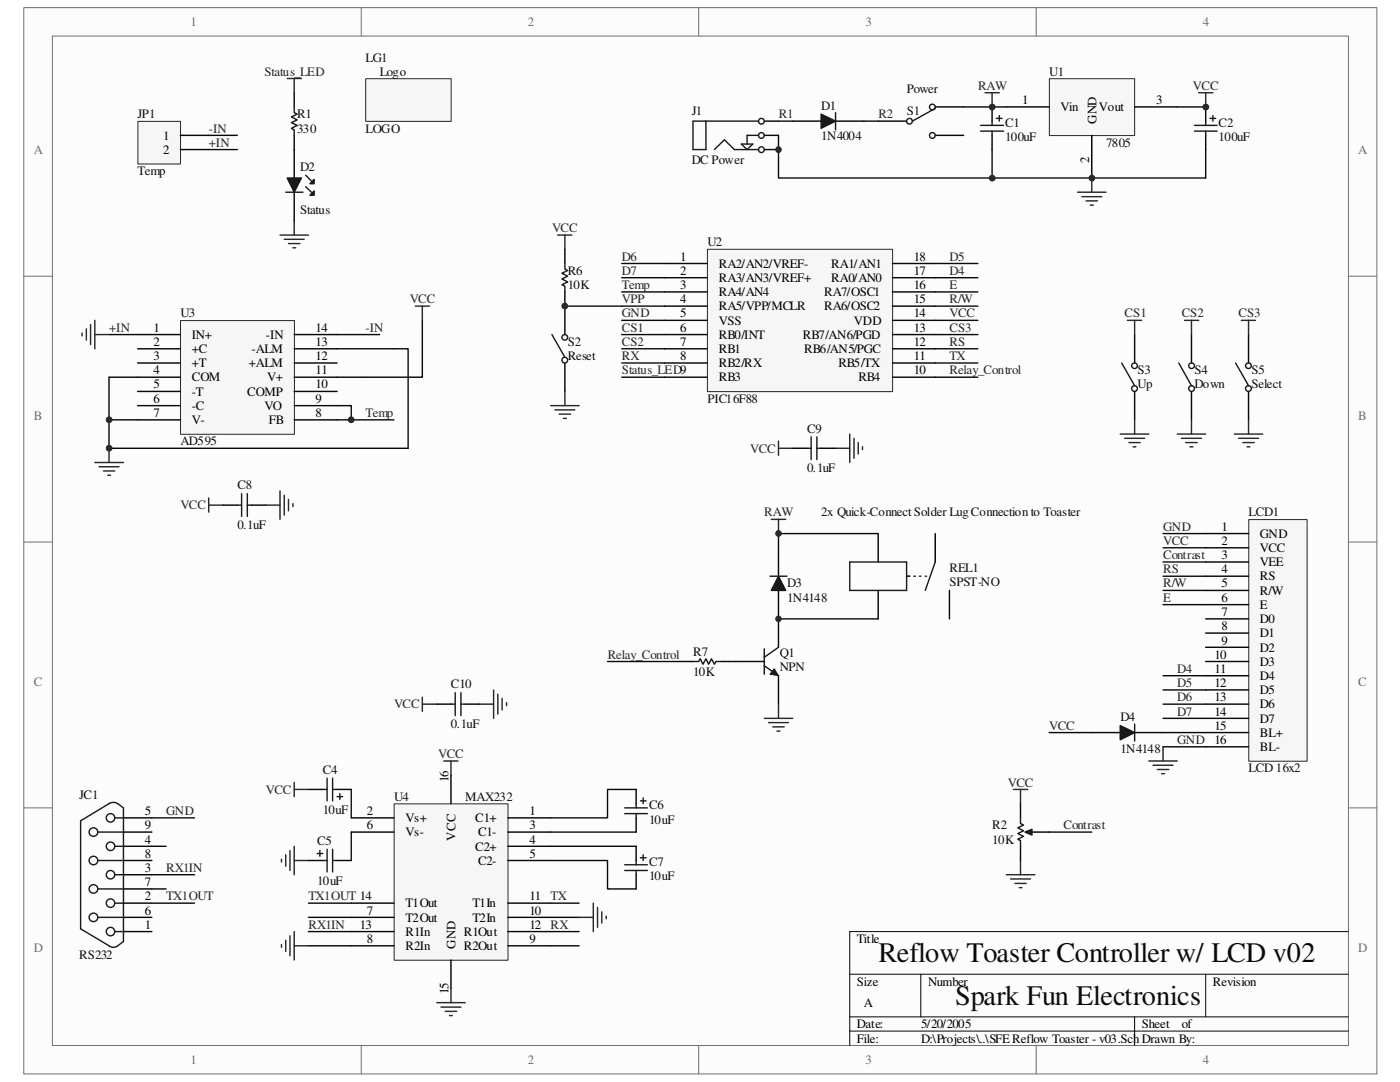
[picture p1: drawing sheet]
<svg xmlns="http://www.w3.org/2000/svg" width="279mm" height="216mm" viewBox="0 0 279 216" stroke-linecap="round" stroke-linejoin="round" font-family="sans-serif">
<path d="M4.8 1.6h270v212.7h-270z" fill="#fcfcfc"/>
<path d="M4.7 1.5h270.1v212.8h-270.1z" fill="none" stroke="#6e6e6e" stroke-width=".2"/>
<path d="M10.5 7.2h258.6v201.4h-258.6z" fill="#fcfcfc"/>
<g fill="none" stroke="#6e6e6e" stroke-width=".2">
<path d="M10.5 7.2h258.6v201.4h-258.6zM72.1 1.5v5.7M139.4 1.5v5.7M206.8 1.5v5.7M4.7 55.1h5.7M269.1 55.1h5.6M4.7 108.2h5.7M269.1 108.2h5.6M4.7 161.2h5.7M269.1 161.2h5.6M72.1 208.6v5.7M139.4 208.6v5.7"/>
<path d="M206.8 208.6v5.7"/>
</g>
<path d="M169.6 194.4h99.5M183.8 194.4v8.5M240.6 194.4v8.5M269.1 185.9h-99.5v22.7M169.6 202.9h99.5M169.6 205.7h99.5M226.4 202.9v5.7" fill="none" stroke="#000" stroke-width=".2"/>
<g fill="none" stroke="#0e0e0e" stroke-width=".28">
<path d="M124.1 52.6h8.5M124.1 55.4h8.5M124.1 58.3h8.5M186.6 52.6h8.6M186.6 55.4h8.6M186.6 58.3h8.6M112.7 61.1h19.9M124.1 63.9h8.5M124.1 66.8h8.5M124.1 69.6h8.5M124.1 72.4h8.5M124.1 75.3h8.5"/>
<path d="M186.6 63.9h8.6M186.6 61.1h8.6M186.6 66.8h8.6M186.6 69.6h8.6M186.6 72.4h8.6M186.6 75.3h8.6"/>
</g>
<path d="M58.7 18.5v2.8M58.7 27v2.8M175.3 24.2h5.6M186.6 21.3h5.7M186.6 27h5.7M198 21.3v2.9M198 27v2.8M112.7 49.7v2.9M112.7 58.3v8.5M112.7 72.4v5.7" fill="none" stroke="#000" stroke-width=".28"/>
<g fill="none" stroke="#1b1b1b" stroke-width=".28">
<path d="M58.7 21.3v1.2l.6 .3-1.1 .5 1.1 .6-1.1 .6 1.1 .5-1.1 .6 .5 .3v1.1M186.6 21.6l-4.5 2.6M195.7 25h4.6M195.7 26.2h4.6M198 24.2v.8M198 26.2v.8M198.8 23.6h1.2M199.4 23.1v1.1M112.7 52.6v1.1l.6 .3-1.2 .5 1.2 .6-1.2 .6 1.2 .6-1.2 .5 .6 .3v1.2M110.2 66.8l2.5 4.5"/>
<circle cx="181.5" cy="24.2" r=".57"/>
<circle cx="186.1" cy="21.4" r=".57"/>
<circle cx="186.1" cy="27" r=".57"/>
<circle cx="112.7" cy="71.9" r=".57"/>
<circle cx="112.7" cy="67.3" r=".56"/>
</g>
<g fill="none" stroke="#252525" stroke-width=".28">
<path d="M57.3 15.7h2.9M58.7 15.7v2.8M196.6 18.5h2.8M198 18.5v2.8M239.2 18.5h2.9M240.6 18.5v2.8M215.1 38.4h5.6M215.9 39.2h4M217.9 35.5v2.9M55.9 46.9h5.7M56.7 47.8h4M57.6 48.6h2.3"/>
<path d="M58.5 49.4h.5M58.7 44.1v2.8M111.3 46.9h2.8M112.7 46.9v2.8M216.7 40.1h2.3M217.6 40.9h.6M112.7 78.1v2.8M109.9 80.9h5.7M110.7 81.8h4M111.6 82.6h2.3M112.4 83.5h.6"/>
</g>
<path d="M73 15.7h17v8.5h-17z" fill="#f6f6f6"/>
<path d="M73 15.7h17v8.5h-17z" fill="none" stroke="#252525" stroke-width=".2"/>
<path d="M141.2 49.8h36.9v28.3h-36.9z" fill="#f6f6f6"/>
<path d="M141.2 49.7h36.9v28.4h-36.9z" fill="none" stroke="#252525" stroke-width=".2"/>
<g fill="none" stroke="#000" stroke-width=".28">
<path d="M152.5 29.8h2.9M152.5 27h2.9M152.5 24.2h2.9M132.6 52.6h8.5M132.6 55.4h8.5M132.6 58.3h8.5M178.1 52.6h8.5M178.1 55.4h8.5M178.1 58.3h8.5M132.6 61.1h8.5M132.6 63.9h8.5M132.6 66.8h8.5"/>
<path d="M132.6 69.6h8.5M132.6 72.4h8.5M132.6 75.3h8.5M178.1 61.1h8.5M178.1 63.9h8.5M178.1 66.8h8.5M178.1 69.6h8.5M178.1 72.4h8.5M178.1 75.3h8.5"/>
</g>
<g fill="none" stroke="#1b1b1b" stroke-width=".28">
<path d="M140.9 24.2v5.6h-2.6v-5.6h13.1M142.6 29.8l2-1.9 2 1.9h4.8M148 28.7h2.2l-1.1 1.1zM151.4 27h-2.3v1.7"/>
<circle cx="152" cy="29.9" r=".57"/>
<circle cx="152" cy="24.2" r=".57"/>
<circle cx="152" cy="27" r=".57"/>
</g>
<path d="M209.5 15.7h16.9v11.4h-16.9z" fill="#f6f6f6"/>
<path d="M209.4 15.7h17v11.4h-17z" fill="none" stroke="#252525" stroke-width=".2"/>
<path d="M200.8 21.3h8.6M217.9 27v8.5M226.4 21.3h8.5M240.6 21.3v2.9M240.6 27v2.8" fill="none" stroke="#000" stroke-width=".28"/>
<path d="M192.3 21.3h8.5M198 29.8v5.7M240.6 29.8v5.7" fill="none" stroke="#0e0e0e" stroke-width=".28"/>
<path d="M238.4 25h4.5M238.4 26.2h4.5M240.6 24.2v.8M240.6 26.2v.8M241.5 23.6h1.1M242.1 23.1v1.1" fill="none" stroke="#1b1b1b" stroke-width=".28"/>
<circle cx="198" cy="21.4" r=".57" fill="#252525"/>
<circle cx="198" cy="21.4" r=".57" fill="none" stroke="#252525" stroke-width=".2"/>
<path d="M36.1 64h22.7v22.7h-22.7z" fill="#f6f6f6"/>
<path d="M36 64h22.8v22.7h-22.8z" fill="none" stroke="#252525" stroke-width=".2"/>
<g fill="none" stroke="#000" stroke-width=".28">
<path d="M27.5 66.8h8.5M27.5 69.6h8.5M27.5 75.3h8.5M27.5 78.1h8.5M27.5 72.4h8.5M58.7 66.8h8.6M58.7 69.6h8.6M58.7 75.3h8.6M58.7 78.1h8.6M58.7 72.4h8.6M27.5 83.8h8.5M27.5 80.9h8.5"/>
<path d="M58.7 83.8h8.6M58.7 80.9h8.6"/>
</g>
<path d="M21.8 66.8h5.7M67.3 69.6h14.1v19.9h-59.6v-14.2h5.7M67.3 66.8h8.5M84.3 63.9v11.4h-17M21.8 83.8h5.7" fill="none" stroke="#0e0e0e" stroke-width=".28"/>
<path d="M82.9 61.1h2.8M84.3 61.1v2.8M18.9 92.3h5.7M19.8 93.1h3.9M20.7 94h2.2M21.5 94.8h.6M21.8 89.5v2.8" fill="none" stroke="#252525" stroke-width=".28"/>
<path d="M27.6 24.3h8.4v8.4h-8.4z" fill="#f6f6f6"/>
<path d="M27.5 24.2h8.5v8.5h-8.5z" fill="none" stroke="#252525" stroke-width=".2"/>
<path d="M36 27h5.7M36 29.8h5.7" fill="none" stroke="#000" stroke-width=".28"/>
<path d="M41.7 29.8h5.7M41.7 27h5.7M67.3 80.9h2.8v2.9M67.3 83.8h11.3" fill="none" stroke="#0e0e0e" stroke-width=".28"/>
<path d="M88.6 151.8h2.8M90 151.8v2.9M56.2 171.5v.5M57 170.6v2.2M57.9 169.7v4M58.7 168.9v5.6M58.7 171.7h2.9M90 197.2v2.9M87.2 200.1h5.6M88 201h4M88.9 201.8h2.2M89.7 202.6h.6" fill="none" stroke="#252525" stroke-width=".28"/>
<path d="M78.7 160.4h22.7v31.2h-22.7z" fill="#f6f6f6"/>
<path d="M78.7 160.4h22.7v31.2h-22.7z" fill="none" stroke="#252525" stroke-width=".2"/>
<g fill="none" stroke="#000" stroke-width=".28">
<path d="M146.9 132h5.6M155.4 123.5v5.7M155.4 134.8v5.7M90 154.7v5.7M24.6 163.2h5.7M24.6 166h5.7M24.6 168.9h5.7M24.6 171.7h5.7M24.6 177.4h5.7M24.6 174.5h5.7M70.1 163.2h8.5M70.1 166h8.5"/>
<path d="M101.3 163.2h8.6M101.3 166h8.6M101.3 168.9h8.6M101.3 171.7h8.6M24.6 183h5.7M24.6 180.2h5.7M24.6 185.9h5.7M70.1 183h8.5M70.1 188.7h8.5M70.1 180.2h8.5M70.1 185.9h8.5M90 191.6v5.6"/>
<path d="M101.3 183h8.6M101.3 188.7h8.6M101.3 180.2h8.6M101.3 185.9h8.6"/>
</g>
<g fill="none" stroke="#0e0e0e" stroke-width=".28">
<path d="M127 157.5h-5.8v5.7h-11.3M30.3 168.9h2.8M30.3 177.4h2.8M30.3 163.2h8.5M30.3 174.5h8.5M109.9 171.7h11.3v5.7h5.8M109.9 166h17.1M109.9 168.9h17.1M30.3 180.2h8.5M61.6 180.2h8.5M61.6 183h8.5M61.6 185.9h8.5"/>
<path d="M61.6 188.7h8.5M109.9 180.2h5.7M109.9 183h5.7M109.9 185.9h5.7M109.9 188.7h5.7"/>
</g>
<g fill="none" stroke="#1b1b1b" stroke-width=".28">
<path d="M152.5 132.8l2.9 2M152.5 129.5v5M155.4 129.2l-2.9 1.9M16.1 163.8l5.7-3.4 .8-.3a2.79 2.79 0 0 1 2 1.1v26.7a2.86 2.86 0 0 1-2 1.1l-.6-.1-5.9-3.6zM19.5 166h5.1M19.5 171.7h5.1M19.5 177.4h5.1M22.9 163.2h1.7M22.9 168.9h1.7M22.9 174.5h1.7M19.5 183h5.1M22.9 180.2h1.7"/>
<path d="M22.9 185.9h1.7"/>
<circle cx="18.7" cy="166" r=".86"/>
<circle cx="18.7" cy="177.4" r=".86"/>
<circle cx="18.7" cy="171.7" r=".86"/>
<circle cx="22.1" cy="174.5" r=".85"/>
<circle cx="22.1" cy="163.2" r=".85"/>
<circle cx="22.1" cy="168.9" r=".85"/>
<circle cx="18.7" cy="183.1" r=".86"/>
<circle cx="22.1" cy="185.9" r=".85"/>
<circle cx="22.1" cy="180.2" r=".85"/>
</g>
<path d="M153.9 103.6h2.9M155.4 103.6v2.9M56.2 188.5v.5M57 187.6v2.3M57.9 186.7v4M58.7 185.9v5.7M58.7 188.7h2.9M115.6 183h2.8M118.4 180.2v5.7M119.3 181.1v3.9M120.1 181.9v2.3M121 182.8v.5" fill="none" stroke="#252525" stroke-width=".28"/>
<path d="M154.5 133.4l.9 1.4-1.7-.3z" fill="#1b1b1b"/>
<path d="M154.5 133.4l.9 1.4-1.7-.3z" fill="none" stroke="#1b1b1b" stroke-width=".2"/>
<path d="M152.5 143.3h5.7M153.4 144.2h4M154.2 145h2.3M155.1 145.9h.6M155.4 140.5v2.8" fill="none" stroke="#252525" stroke-width=".28"/>
<path d="M155.4 109.3v5.7M155.4 117.8v5.7" fill="none" stroke="#000" stroke-width=".28"/>
<path d="M155.4 115l1.4 2.8h-2.9z" fill="#1b1b1b"/>
<g fill="none" stroke="#1b1b1b" stroke-width=".28">
<path d="M153.7 115h3.4M155.4 115l1.4 2.8h-2.9zM64.4 157.5h.9M65.3 155.3v4.5M66.4 155.3v4.5M66.4 157.5h.9M67.3 159h1.1M67.8 158.4v1.1M127.8 159.8h1.1M128.4 159.2v1.2M63.3 170.3h1.1M63.8 169.7v1.2"/>
<path d="M64.4 171.7h.9M65.3 169.5v4.5M66.4 171.7h.9M66.4 169.5v4.5M124.7 161.2h4.5M124.7 162.3h4.5M124.7 172.6h4.5M124.7 173.7h4.5M127 160.4v.8M127 162.3v.9M127 171.7v.9M127 173.7v.8"/>
<path d="M127.8 171.2h1.1M128.4 170.6v1.1"/>
</g>
<path d="M234.9 21.3h5.7M155.4 123.5h19.9M70.1 157.5v5.7M70.1 166v5.7" fill="none" stroke="#0e0e0e" stroke-width=".28"/>
<g fill="none" stroke="#252525" stroke-width=".28">
<path d="M41.7 99.4v2.8M55.9 98v5.6M56.7 98.8v4M57.6 99.7v2.2M155.4 88v2.8M155.4 89.5h2.8M166.8 89.5h2.8M169.6 86.6v5.7M170.4 87.5v3.9M171.3 88.3v2.3M172.1 89.2v.5M41.7 100.8h2.8"/>
<path d="M53 100.8h2.9M58.5 100.5v.6M58.7 156.1v2.9M58.7 157.5h2.9"/>
</g>
<path d="M61.6 157.5h2.8M67.3 157.5h2.8M127 157.5v2.9M61.6 171.7h2.8M67.3 171.7h2.8M127 163.2v2.8M127 168.9v2.8M127 174.5v2.9" fill="none" stroke="#000" stroke-width=".28"/>
<circle cx="240.6" cy="21.4" r=".57" fill="#252525"/>
<circle cx="240.6" cy="21.4" r=".57" fill="none" stroke="#252525" stroke-width=".2"/>
<path d="M158.2 24.2h5.7M166.8 24.2h5.6" fill="none" stroke="#000" stroke-width=".28"/>
<path d="M163.9 22.8l2.9 1.4-2.9 1.4z" fill="#1b1b1b"/>
<path d="M163.9 22.8l2.9 1.4-2.9 1.4zM166.8 22.5v3.4" fill="none" stroke="#1b1b1b" stroke-width=".28"/>
<path d="M155.4 27v8.5h85.2" fill="none" stroke="#0e0e0e" stroke-width=".28"/>
<circle cx="217.9" cy="35.5" r=".57" fill="#252525"/>
<circle cx="217.9" cy="35.5" r=".57" fill="none" stroke="#252525" stroke-width=".2"/>
<circle cx="198" cy="35.5" r=".57" fill="#252525"/>
<circle cx="198" cy="35.5" r=".57" fill="none" stroke="#252525" stroke-width=".2"/>
<circle cx="155.4" cy="29.9" r=".56" fill="#252525"/>
<circle cx="155.4" cy="29.9" r=".56" fill="none" stroke="#252525" stroke-width=".2"/>
<path d="M155.4 24.2h2.8M172.4 24.2h2.9M121.2 132h14.3" fill="none" stroke="#0e0e0e" stroke-width=".28"/>
<path d="M135.5 132h2.8M144 132h2.9" fill="none" stroke="#000" stroke-width=".28"/>
<path d="M61 37.3l1.1 1.1M61 35l1.1 1.1M138.3 132h1.1l.3-.6 .6 1.1 .6-1.1 .5 1.1 .6-1.1 .6 1.1 .3-.5h1.1" fill="none" stroke="#1b1b1b" stroke-width=".28"/>
<path d="M62.7 38.1v.8h-.9z" fill="#1b1b1b"/>
<path d="M61.8 38.9l.9-.8v.8z" fill="none" stroke="#1b1b1b" stroke-width=".28"/>
<path d="M62.7 35.8v.9h-.9z" fill="#1b1b1b"/>
<path d="M61.8 36.7l.9-.9v.9z" fill="none" stroke="#1b1b1b" stroke-width=".28"/>
<path d="M58.7 29.8v5.7M58.7 38.4v5.7" fill="none" stroke="#000" stroke-width=".28"/>
<path d="M57.3 35.5h2.9l-1.5 2.9z" fill="#1b1b1b"/>
<g fill="none" stroke="#1b1b1b" stroke-width=".28">
<path d="M57 38.4h3.5M57.3 35.5h2.9l-1.5 2.9zM48.2 98.5v4.5M49.4 98.5v4.5M161 89.5h.9M161.9 87.2v4.5M163 87.2v4.5M163 89.5h.9M47.4 100.8h.8M49.4 100.8h.8M169.6 112.1h11.3v5.7h-11.3zM180.9 115h.6"/>
<path d="M182.4 115h.3M183.5 115h.3M184.7 115h.2M186.6 112.1l-1.9 5.7M90.8 138.2v4.6M92 138.2v4.6M90 140.5h.8M92 140.5h.8"/>
</g>
<path d="M158.2 89.5h2.8M163.9 89.5h2.9M44.5 100.8h2.9M50.2 100.8h2.8M175.3 106.5v5.6M175.3 117.8v5.7M186.6 106.5v5.6M189.5 117.8v5.7M87.2 140.5h2.8M92.8 140.5h2.9" fill="none" stroke="#000" stroke-width=".28"/>
<path d="M175.3 106.5h-19.9v2.8" fill="none" stroke="#0e0e0e" stroke-width=".28"/>
<path d="M84.3 139.1v2.8M98.5 137.7v5.6M99.4 138.5v4M100.2 139.4v2.2M84.3 140.5h2.9M95.7 140.5h2.8M101.1 140.2v.6" fill="none" stroke="#252525" stroke-width=".28"/>
<circle cx="21.8" cy="89.4" r=".57" fill="#252525"/>
<circle cx="21.8" cy="89.4" r=".57" fill="none" stroke="#252525" stroke-width=".2"/>
<circle cx="21.8" cy="83.8" r=".57" fill="#252525"/>
<circle cx="21.8" cy="83.8" r=".57" fill="none" stroke="#252525" stroke-width=".2"/>
<circle cx="70.1" cy="83.8" r=".57" fill="#252525"/>
<circle cx="70.1" cy="83.8" r=".57" fill="none" stroke="#252525" stroke-width=".2"/>
<circle cx="112.7" cy="61.1" r=".57" fill="#252525"/>
<circle cx="112.7" cy="61.1" r=".57" fill="none" stroke="#252525" stroke-width=".2"/>
<circle cx="155.4" cy="106.4" r=".56" fill="#252525"/>
<circle cx="155.4" cy="106.4" r=".56" fill="none" stroke="#252525" stroke-width=".2"/>
<circle cx="155.4" cy="123.5" r=".55" fill="#252525"/>
<circle cx="155.4" cy="123.5" r=".55" fill="none" stroke="#252525" stroke-width=".2"/>
<path d="M202.3 157.5h2.8M203.7 157.5v2.9M200.8 174.5h5.7M201.7 175.4h4M202.6 176.3h2.2M203.4 177.1h.6M203.7 171.7v2.8" fill="none" stroke="#252525" stroke-width=".28"/>
<path d="M209.4 166h8.5" fill="none" stroke="#0e0e0e" stroke-width=".28"/>
<path d="M203.7 160.4v2.8M203.7 168.9v2.8" fill="none" stroke="#000" stroke-width=".28"/>
<path d="M205.1 166h1.4" fill="none" stroke="#1b1b1b" stroke-width=".28"/>
<path d="M204.6 166l1.4-.5v1.1z" fill="#1b1b1b"/>
<g fill="none" stroke="#1b1b1b" stroke-width=".28">
<path d="M223.9 72.4l2.5 4.6M235.2 72.4l2.6 4.6M246.6 72.4l2.6 4.6M203.7 163.2v1.1l.6 .3-1.2 .6 1.2 .6-1.2 .5 1.2 .6-1.2 .6 .6 .2v1.2M204.6 166l1.4-.5v1.1z"/>
<circle cx="226.4" cy="77.5" r=".57"/>
<circle cx="226.4" cy="73" r=".56"/>
<circle cx="237.8" cy="77.5" r=".57"/>
<circle cx="237.8" cy="73" r=".56"/>
<circle cx="249.2" cy="77.5" r=".57"/>
<circle cx="249.2" cy="73" r=".56"/>
</g>
<path d="M226.4 66.8v5.6M226.4 78.1v5.7M237.8 66.8v5.6M237.8 78.1v5.7M249.2 66.8v5.6M249.2 78.1v5.7M206.5 166h2.9" fill="none" stroke="#000" stroke-width=".28"/>
<path d="M232.1 106.5h8.5M232.1 109.3h8.5M232.1 112.1h8.5M232.1 115h8.5M232.1 117.8h8.5M232.1 120.6h8.5M232.1 134.8h8.5M232.1 137.7h8.5M232.1 140.5h8.5M232.1 143.3h8.5M232.1 146.2h8.5M232.1 149h8.5" fill="none" stroke="#0e0e0e" stroke-width=".28"/>
<g fill="none" stroke="#252525" stroke-width=".28">
<path d="M225 63.9h2.8M226.4 63.9v2.9M236.4 63.9h2.8M237.8 63.9v2.9M247.7 63.9h2.9M249.2 63.9v2.9M223.6 86.6h5.7M224.5 87.5h3.9M225.3 88.3h2.2M226.1 89.2h.6M226.4 83.8v2.8M234.9 86.6h5.7"/>
<path d="M235.8 87.5h4M236.6 88.3h2.3M237.5 89.2h.6M237.8 83.8v2.8M246.3 86.6h5.7M247.2 87.5h4M248 88.3h2.3M248.9 89.2h.5M249.2 83.8v2.8M229.3 151.8h5.6M230.1 152.7h4M231 153.5h2.3"/>
<path d="M231.8 154.4h.6M232.1 149v2.8"/>
</g>
<path d="M249.3 103.7h11.6v48.2h-11.6z" fill="#f6f6f6"/>
<path d="M249.2 103.7h11.7v48.2h-11.7z" fill="none" stroke="#252525" stroke-width=".2"/>
<g fill="none" stroke="#000" stroke-width=".28">
<path d="M240.6 109.3h8.6M240.6 106.5h8.6M240.6 112.1h8.6M240.6 115h8.6M240.6 117.8h8.6M240.6 120.6h8.6M240.6 123.5h8.6M240.6 126.3h8.6M240.6 129.2h8.6M240.6 132h8.6M240.6 134.8h8.6M240.6 137.7h8.6"/>
<path d="M217.9 146.2h5.7M226.4 146.2h5.7M240.6 140.5h8.6M240.6 143.3h8.6M240.6 146.2h8.6M240.6 149h8.6"/>
</g>
<path d="M223.6 144.8l2.8 1.4-2.8 1.4z" fill="#1b1b1b"/>
<path d="M223.6 144.8l2.8 1.4-2.8 1.4zM226.4 144.5v3.4" fill="none" stroke="#1b1b1b" stroke-width=".28"/>
<path d="M209.4 146.2h8.5" fill="none" stroke="#0e0e0e" stroke-width=".28"/>
<path d="M16.4 66.5v.5M17.2 65.6v2.3M18.1 64.8v3.9M18.9 63.9v5.7M18.9 66.8h2.9" fill="none" stroke="#252525" stroke-width=".28"/>
<g font-size="5.6" fill="#0e0e0e">
<text x="175.3" y="192">Reflow Toaster Controller w/ LCD v02</text>
<text x="190.6" y="200.5">Spark Fun Electronics</text>
</g>
<g font-size="2.6" fill="#706f64">
<text x="38" y="5.2">1</text>
<text x="105.4" y="5.2">2</text>
<text x="172.7" y="5.2">3</text>
<text x="240.1" y="5.2">4</text>
<text x="6.7" y="30.7">A</text>
<text x="271.1" y="30.7">A</text>
<text x="6.7" y="83.8">B</text>
<text x="271.1" y="83.8">B</text>
<text x="6.7" y="136.8">C</text>
<text x="271.1" y="136.8">C</text>
<text x="6.7" y="189.9">D</text>
<text x="271.1" y="189.9">D</text>
<text x="38" y="212.3">1</text>
<text x="105.4" y="212.3">2</text>
<text x="172.7" y="212.3">3</text>
<text x="240.1" y="212.3">4</text>
</g>
<g font-size="2.6" fill="#252525">
<text x="52.8" y="15.1">Status_LED</text>
<text x="195.2" y="17.9">RAW</text>
<text x="238.1" y="17.9">VCC</text>
<text x="155.4" y="23.6">R1</text>
<text x="175.3" y="23.6">R2</text>
<text x="41.7" y="29.3">+IN</text>
<text x="41.7" y="26.5">-IN</text>
<text x="110.2" y="46.3">VCC</text>
<text x="124.1" y="52">D6</text>
<text x="189.5" y="52">D5</text>
<text x="124.1" y="57.7">Temp</text>
<text x="124.1" y="54.8">D7</text>
<text x="189.5" y="57.7">E</text>
<text x="189.5" y="54.8">D4</text>
<text x="81.8" y="60.5">VCC</text>
<text x="124.1" y="63.3">GND</text>
<text x="124.1" y="60.5">VPP</text>
<text x="189.5" y="63.3">VCC</text>
<text x="189.5" y="60.5">R/W</text>
<text x="224.5" y="63.3">CS1</text>
<text x="235.8" y="63.3">CS2</text>
<text x="247.2" y="63.3">CS3</text>
<text x="21.8" y="66.2">+IN</text>
<text x="72.9" y="66.2">-IN</text>
<text x="124.1" y="66.2">CS1</text>
<text x="124.1" y="71.8">RX</text>
<text x="124.1" y="69">CS2</text>
<text x="189.5" y="71.8">TX</text>
<text x="189.5" y="66.2">CS3</text>
<text x="189.5" y="69">RS</text>
<text x="124.1" y="74.7">Status_LED9</text>
<text x="189.5" y="74.7">Relay_Control</text>
<text x="72.9" y="83.2">Temp</text>
<text x="149.7" y="90.3">VCC</text>
<text x="36" y="101.6">VCC</text>
<text x="152.5" y="103">RAW</text>
<text x="232.1" y="105.9">GND</text>
<text x="232.1" y="111.5">Contrast</text>
<text x="232.1" y="108.7">VCC</text>
<text x="232.1" y="117.2">R/W</text>
<text x="232.1" y="114.4">RS</text>
<text x="232.1" y="120.1">E</text>
<text x="121.3" y="131.4">Relay_Control</text>
<text x="234.9" y="134.3">D4</text>
<text x="234.9" y="137.1">D5</text>
<text x="78.7" y="141.4">VCC</text>
<text x="234.9" y="140">D6</text>
<text x="234.9" y="142.8">D7</text>
<text x="209.4" y="145.6">VCC</text>
<text x="234.9" y="148.5">GND</text>
<text x="87.5" y="151.3">VCC</text>
<text x="53" y="158.4">VCC</text>
<text x="201.2" y="157">VCC</text>
<text x="33.1" y="162.6">GND</text>
<text x="212.2" y="165.5">Contrast</text>
<text x="33.1" y="174">RX1IN</text>
<text x="33.1" y="179.7">TX1OUT</text>
<text x="61.6" y="179.7">TX1OUT 14</text>
<text x="109.9" y="179.7">TX</text>
<text x="61.6" y="185.3">RX1IN</text>
<text x="109.9" y="185.3">RX</text>
</g>
<g font-size="2.6" fill="#0e0e0e">
<text x="72.9" y="12.3">LG1</text>
<text x="75.8" y="15.1">Logo</text>
<text x="209.4" y="15.1">U1</text>
<text x="27.5" y="23.6">JP1</text>
<text x="59.3" y="23.6">R1</text>
<text x="138" y="23">J1</text>
<text x="163.9" y="21.9">D1</text>
<text x="181" y="18.5">Power</text>
<text x="181" y="23">S1</text>
<text x="59.3" y="26.5">330</text>
<text x="72.9" y="26.5">LOGO</text>
<text x="163.9" y="27.9">1N4004</text>
<text x="200.6" y="28.2">100uF</text>
<text x="200.6" y="25.3">C1</text>
<text x="220.8" y="29.3">7805</text>
<text x="243.2" y="28.2">100uF</text>
<text x="243.2" y="25.3">C2</text>
<text x="27.5" y="35">Temp</text>
<text x="59.9" y="34.1">D2</text>
<text x="138" y="32.7">DC Power</text>
<text x="59.9" y="42.6">Status</text>
<text x="141.2" y="49.1">U2</text>
<text x="113.3" y="57.7">10K</text>
<text x="113.3" y="54.8">R6</text>
<text x="36" y="63.3">U3</text>
<text x="113.3" y="69">S2</text>
<text x="113.3" y="71.8">Reset</text>
<text x="227" y="77.5">Up</text>
<text x="227" y="74.7">S3</text>
<text x="238.4" y="77.5">Down</text>
<text x="238.4" y="74.7">S4</text>
<text x="249.8" y="77.5">Select</text>
<text x="249.8" y="74.7">S5</text>
<text x="141.2" y="80.3">PIC16F88</text>
<text x="36" y="88.9">AD595</text>
<text x="161.1" y="86.3">C9</text>
<text x="161.1" y="94.3">0.1uF</text>
<text x="47.4" y="97.7">C8</text>
<text x="47.4" y="105.6">0.1uF</text>
<text x="163.9" y="103">2x Quick-ConnectSolder LugConnectionto Toaster</text>
<text x="249.2" y="103">LCD1</text>
<text x="157.1" y="117.2">D3</text>
<text x="189.5" y="117">SPST-NO</text>
<text x="189.5" y="114.1">REL1</text>
<text x="157.1" y="120.1">1N4148</text>
<text x="138.3" y="130.9">R7</text>
<text x="155.7" y="131.1">Q1</text>
<text x="90" y="137.4">C10</text>
<text x="138.3" y="134.8">10K</text>
<text x="155.7" y="134">NPN</text>
<text x="223.6" y="143.9">D4</text>
<text x="90" y="145.3">0.1uF</text>
<text x="64.4" y="154.4">C4</text>
<text x="223.6" y="150.2">1N4148</text>
<text x="249.2" y="154.1">LCD16x2</text>
<text x="15.8" y="159.5">JC1</text>
<text x="78.7" y="159.8">U4</text>
<text x="92.8" y="159.8">MAX232</text>
<text x="129.5" y="161.5">C6</text>
<text x="64.4" y="162.3">10uF</text>
<text x="129.5" y="164.3">10uF</text>
<text x="198" y="165.5">R2</text>
<text x="63.3" y="168.6">C5</text>
<text x="129.5" y="172.8">C7</text>
<text x="198" y="168.3">10K</text>
<text x="63.3" y="176.5">10uF</text>
<text x="129.5" y="175.7">10uF</text>
<text x="15.8" y="191.3">RS232</text>
</g>
<g font-size="2.6">
<text x="204" y="20.8">1</text>
<text x="211.7" y="22.2">Vin</text>
<text x="219.3" y="22.2">Vout</text>
<text x="230.7" y="20.8">3</text>
<text x="32.6" y="27.9">1</text>
<text x="218.8" y="24.8" transform="rotate(-90 218.8 24.8)">GND</text>
<text x="32.6" y="30.7">2</text>
<text x="217.4" y="32.4" transform="rotate(-90 217.4 32.4)">2</text>
<text x="135.8" y="52">1</text>
<text x="143.5" y="53.4">RA2/AN2/VREF-</text>
<text x="165.9" y="53.4">RA1/AN1</text>
<text x="182.4" y="52">18</text>
<text x="135.8" y="54.8">2</text>
<text x="135.8" y="57.7">3</text>
<text x="143.5" y="56.3">RA3/AN3/VREF+</text>
<text x="143.5" y="59.1">RA4/AN4</text>
<text x="164.5" y="59.1">RA7/OSC1</text>
<text x="165.9" y="56.3">RA0/AN0</text>
<text x="182.4" y="54.8">17</text>
<text x="182.4" y="57.7">16</text>
<text x="135.8" y="63.3">5</text>
<text x="135.8" y="60.5">4</text>
<text x="143.5" y="61.9">RA5/VPP/MCLR</text>
<text x="143.5" y="64.8">VSS</text>
<text x="164.5" y="61.9">RA6/OSC2</text>
<text x="170.4" y="64.8">VDD</text>
<text x="182.4" y="63.3">14</text>
<text x="182.4" y="60.5">15</text>
<text x="30.6" y="69">2</text>
<text x="30.6" y="71.8">3</text>
<text x="30.6" y="66.2">1</text>
<text x="38.3" y="67.6">IN+</text>
<text x="38.3" y="70.4">+C</text>
<text x="50.2" y="70.4">-ALM</text>
<text x="53" y="67.6">-IN</text>
<text x="63" y="71.8">12</text>
<text x="63" y="69">13</text>
<text x="63" y="66.2">14</text>
<text x="135.8" y="69">7</text>
<text x="135.8" y="71.8">8</text>
<text x="135.8" y="66.2">6</text>
<text x="143.5" y="67.6">RB0/INT</text>
<text x="143.5" y="70.4">RB1</text>
<text x="160.2" y="67.6">RB7/AN6/PGD</text>
<text x="160.5" y="70.4">RB6/AN5/PGC</text>
<text x="182.4" y="71.8">11</text>
<text x="182.4" y="69">12</text>
<text x="182.4" y="66.2">13</text>
<text x="30.6" y="77.5">5</text>
<text x="30.6" y="74.7">4</text>
<text x="38.3" y="76.1">COM</text>
<text x="38.3" y="73.3">+T</text>
<text x="49.7" y="73.3">+ALM</text>
<text x="53.3" y="76.1">V+</text>
<text x="63" y="74.7">11</text>
<text x="63" y="77.5">10</text>
<text x="143.5" y="73.3">RB2/RX</text>
<text x="143.5" y="76.1">RB3</text>
<text x="167.3" y="73.3">RB5/TX</text>
<text x="171.3" y="76.1">RB4</text>
<text x="182.4" y="74.7">10</text>
<text x="30.6" y="80.3">6</text>
<text x="30.6" y="83.2">7</text>
<text x="38.3" y="79">-T</text>
<text x="38.3" y="81.8">-C</text>
<text x="49.4" y="79">COMP</text>
<text x="52.8" y="81.8">VO</text>
<text x="63" y="83.2">8</text>
<text x="63" y="80.3">9</text>
<text x="38.3" y="84.6">V-</text>
<text x="53.6" y="84.6">FB</text>
<text x="243.8" y="105.9">1</text>
<text x="251.5" y="107.3">GND</text>
<text x="243.8" y="108.7">2</text>
<text x="243.8" y="111.5">3</text>
<text x="251.5" y="110.2">VCC</text>
<text x="251.5" y="113">VEE</text>
<text x="243.8" y="114.4">4</text>
<text x="243.8" y="117.2">5</text>
<text x="251.5" y="115.8">RS</text>
<text x="251.5" y="118.7">R/W</text>
<text x="243.8" y="120.1">6</text>
<text x="243.8" y="122.9">7</text>
<text x="243.8" y="125.7">8</text>
<text x="251.5" y="121.5">E</text>
<text x="251.5" y="124.3">D0</text>
<text x="242.4" y="131.4">10</text>
<text x="243.8" y="128.6">9</text>
<text x="251.5" y="127.2">D1</text>
<text x="251.5" y="130">D2</text>
<text x="242.4" y="134.3">11</text>
<text x="242.4" y="137.1">12</text>
<text x="251.5" y="132.8">D3</text>
<text x="251.5" y="135.7">D4</text>
<text x="242.4" y="140">13</text>
<text x="242.4" y="142.8">14</text>
<text x="251.5" y="138.5">D5</text>
<text x="251.5" y="141.4">D6</text>
<text x="242.4" y="145.6">15</text>
<text x="242.4" y="148.5">16</text>
<text x="251.5" y="144.2">D7</text>
<text x="251.5" y="147">BL+</text>
<text x="251.5" y="149.9">BL-</text>
<text x="89.5" y="156.1" transform="rotate(-90 89.5 156.1)">16</text>
<text x="28.9" y="165.5">9</text>
<text x="28.9" y="162.6">5</text>
<text x="73.2" y="162.6">2</text>
<text x="73.2" y="165.5">6</text>
<text x="80.9" y="164">Vs+</text>
<text x="80.9" y="166.9">Vs-</text>
<text x="90.9" y="167.8" transform="rotate(-90 90.9 167.8)">VCC</text>
<text x="94.8" y="164">C1+</text>
<text x="95.4" y="166.9">C1-</text>
<text x="105.7" y="162.6">1</text>
<text x="105.7" y="165.5">3</text>
<text x="28.9" y="174">3</text>
<text x="28.9" y="171.2">8</text>
<text x="28.9" y="168.3">4</text>
<text x="94.8" y="169.7">C2+</text>
<text x="95.4" y="172.6">C2-</text>
<text x="105.7" y="168.3">4</text>
<text x="105.7" y="171.2">5</text>
<text x="28.9" y="179.7">2</text>
<text x="28.9" y="176.8">7</text>
<text x="105.7" y="179.7">11</text>
<text x="28.9" y="185.3">1</text>
<text x="28.9" y="182.5">6</text>
<text x="71.8" y="185.3">13</text>
<text x="73.2" y="182.5">7</text>
<text x="80.9" y="183.9">T2Out</text>
<text x="80.9" y="181.1">T1Out</text>
<text x="94.3" y="181.1">T1In</text>
<text x="94.3" y="183.9">T2In</text>
<text x="105.7" y="185.3">12</text>
<text x="105.7" y="182.5">10</text>
<text x="73.2" y="188.2">8</text>
<text x="80.9" y="189.6">R2In</text>
<text x="80.9" y="186.7">R1In</text>
<text x="90.9" y="189.3" transform="rotate(-90 90.9 189.3)">GND</text>
<text x="92.6" y="189.6">R2Out</text>
<text x="92.6" y="186.7">R1Out</text>
<text x="105.7" y="188.2">9</text>
<text x="171" y="188.2">Title</text>
<text x="171" y="196.7">Size</text>
<text x="185.3" y="196.7">Number</text>
<text x="242.1" y="196.7">Revision</text>
<text x="89.5" y="198.4" transform="rotate(-90 89.5 198.4)">15</text>
<text x="172.4" y="200.9">A</text>
<text x="171" y="205.2">Date:</text>
<text x="171" y="208">File:</text>
<text x="183.8" y="205.2">5/20/2005</text>
<text x="183.8" y="208">D:\Projects\..\SFEReflow Toaster - v03.Sch Drawn By:</text>
<text x="227.9" y="205.2">Sheet</text>
<text x="235.8" y="205.2">of</text>
</g>
</svg>
